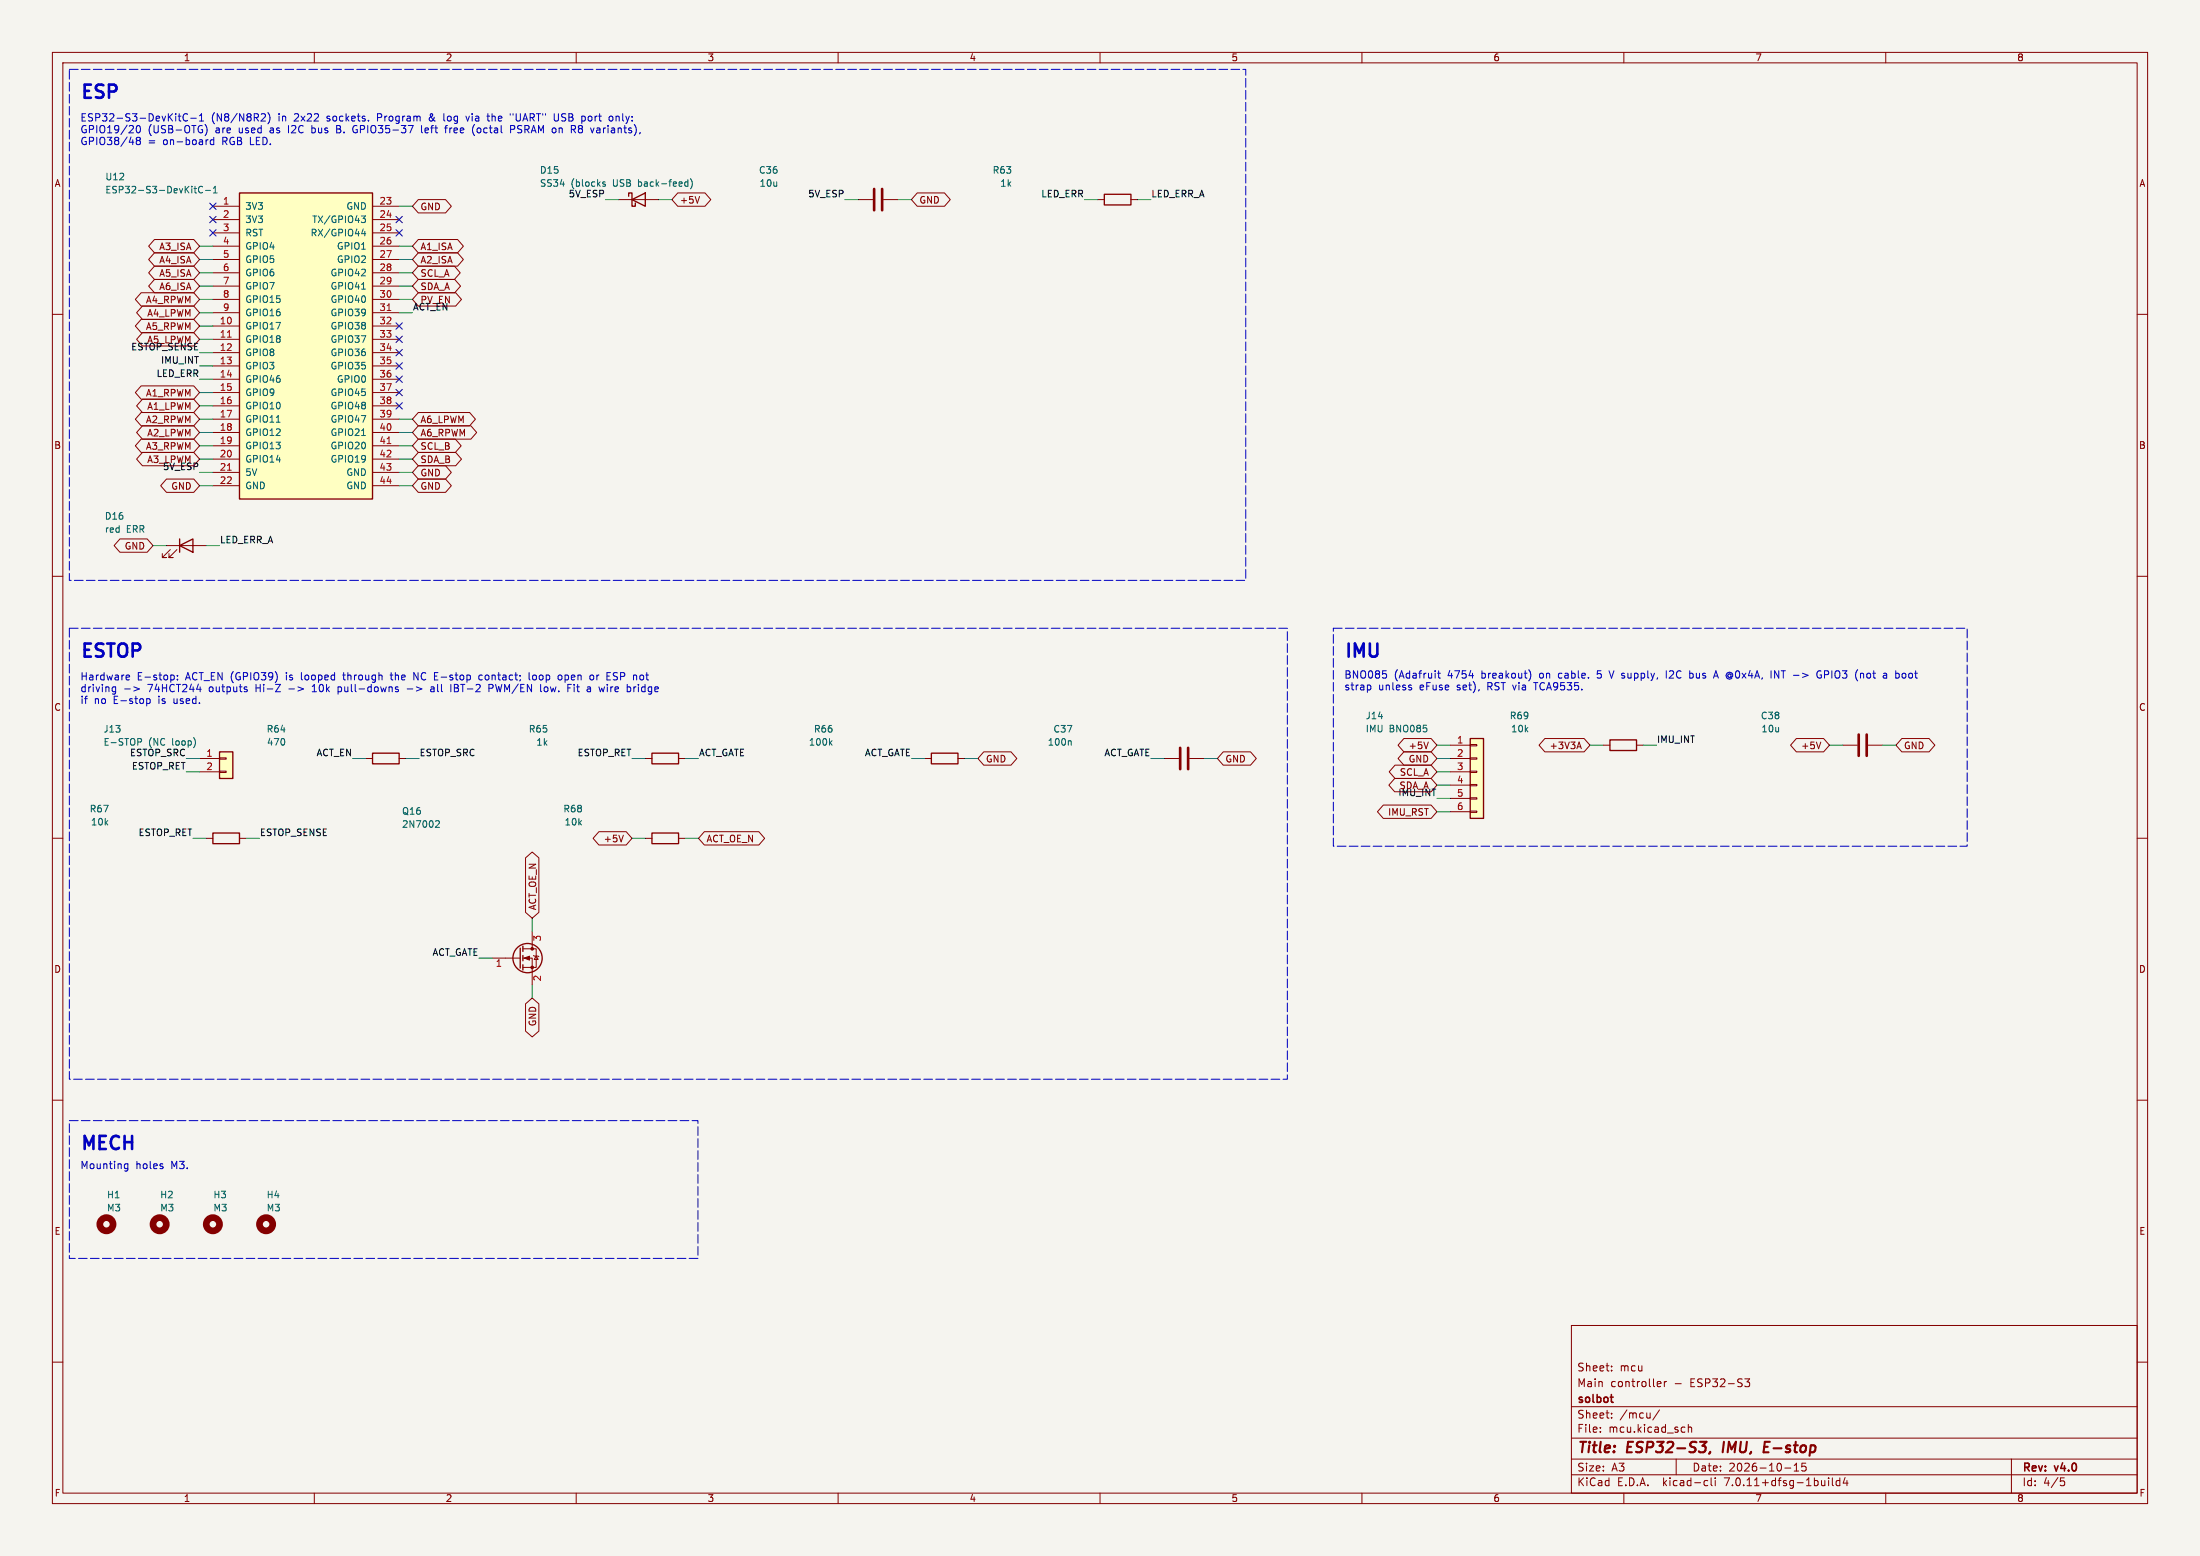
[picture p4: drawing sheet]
<svg xmlns="http://www.w3.org/2000/svg" width="420mm" height="297mm" viewBox="0 0 420 297" stroke-linecap="round" stroke-linejoin="round" font-family="sans-serif">
<path d="M0 0h420v297h-420z" fill="#f5f4ef" stroke="#f5f4ef" stroke-width=".19"/>
<g fill="none" stroke="#840000" stroke-width=".19">
<path d="M10 10h400v277h-400zM12 12h396v273h-396zM60 10v2M110 10v2M160 10v2M210 10v2M260 10v2M310 10v2M360 10v2M40.6 39.4h5.1M71.1 39.4h5.1M79.9 38.1h5.2l1.1 1.3-1.1 1.2h-5.2l-1.2-1.2z"/>
<path d="M118.1 38.1h7.6M129.4 36.8h5.2l1.1 1.3-1.1 1.3h-5.2l-1.1-1.3zM133.5 37.5l-.4 1.3M163.8 38.1h2.8M168.7 38.1h2.7M175.1 36.8h5.2l1.1 1.3-1.1 1.3h-5.2l-1.1-1.3zM209.5 38.1h1.3M215.9 38.1h1.3M10 60h2M26.9 55.9h10.1l1.1 1.3-1.1 1.2h-10.1l-1.1-1.2zM27.2 58.4h9.8l1.1 1.3-1.1 1.3h-9.8l-1.1-1.3zM29.5 53.3h7.5l1.1 1.3-1.1 1.3h-7.5l-1.1-1.3z"/>
<path d="M29.5 50.8h7.5l1.1 1.3-1.1 1.2h-7.5l-1.1-1.2zM29.5 48.3h7.5l1.1 1.2-1.1 1.3h-7.5l-1.1-1.3zM29.5 45.7h7.5l1.1 1.3-1.1 1.3h-7.5l-1.1-1.3zM40.6 41.9h5.1M40.6 44.5h5.1M40.6 47h5.1M40.6 49.5h5.1M40.6 52.1h5.1M40.6 54.6h5.1M40.6 57.2h5.1M40.6 59.7h5.1M71.1 41.9h5.1"/>
<path d="M71.1 44.5h5.1M71.1 47h5.1M71.1 49.5h5.1M71.1 52.1h5.1M71.1 54.6h5.1M71.1 57.2h5.1M71.1 59.7h5.1M79.9 53.3h6.9l1.1 1.3-1.1 1.3h-6.9l-1.2-1.3zM79.9 50.8h6.8l1.2 1.3-1.2 1.2h-6.8l-1.2-1.2zM79.9 48.3h7.5l1.1 1.2-1.1 1.3h-7.5l-1.2-1.3zM79.9 45.7h7.5l1.1 1.3-1.1 1.3h-7.5l-1.2-1.3zM79.9 55.9h7.1l1.1 1.3-1.1 1.2h-7.1l-1.2-1.2z"/>
<path d="M408 60h2M26.9 73.7h10.1l1.1 1.2-1.1 1.3h-10.1l-1.1-1.3zM26.9 78.7h10.1l1.1 1.3-1.1 1.3h-10.1l-1.1-1.3zM26.9 61h10.1l1.1 1.2-1.1 1.3h-10.1l-1.1-1.3zM27.2 63.5h9.8l1.1 1.3-1.1 1.2h-9.8l-1.1-1.2zM27.2 76.2h9.8l1.1 1.3-1.1 1.2h-9.8l-1.1-1.2zM40.6 62.2h5.1M40.6 64.8h5.1M40.6 67.3h5.1M40.6 69.9h5.1M40.6 72.4h5.1M40.6 74.9h5.1"/>
<path d="M40.6 77.5h5.1M71.1 62.2h5.1M71.1 64.8h5.1M71.1 67.3h5.1M71.1 69.9h5.1M71.1 72.4h5.1M71.1 74.9h5.1M71.1 77.5h5.1M79.9 78.7h9.8l1.1 1.3-1.1 1.3h-9.8l-1.2-1.3zM26.9 83.8h10.1l1.1 1.3-1.1 1.3h-10.1l-1.1-1.3zM27.2 81.3h9.8l1.1 1.3-1.1 1.2h-9.8l-1.1-1.2zM27.2 86.4h9.8l1.1 1.2-1.1 1.3h-9.8l-1.1-1.3z"/>
<path d="M31.8 91.4h5.2l1.1 1.3-1.1 1.3h-5.2l-1.1-1.3zM40.6 80h5.1M40.6 82.6h5.1M40.6 85.1h5.1M40.6 87.6h5.1M40.6 90.2h5.1M40.6 92.7h5.1M71.1 80h5.1M71.1 82.6h5.1M71.1 85.1h5.1M71.1 87.6h5.1M71.1 90.2h5.1"/>
<path d="M71.1 92.7h5.1M79.9 81.3h10l1.1 1.3-1.1 1.2h-10l-1.2-1.2zM79.9 83.8h7l1.1 1.3-1.1 1.3h-7l-1.2-1.3zM79.9 86.4h7.1l1.1 1.2-1.1 1.3h-7.1l-1.2-1.3zM79.9 88.9h5.2l1.1 1.3-1.1 1.2h-5.2l-1.2-1.2zM79.9 91.4h5.2l1.1 1.3-1.1 1.3h-5.2l-1.2-1.3zM10 110h2M22.9 102.9h5.2l1.1 1.2-1.1 1.3h-5.2l-1.1-1.3zM31.7 104.1h7.7M32.5 104.9l-1.5 1.5h.7h-.7v-.7M33.8 104.9l-1.5 1.5h.7h-.7v-.7M408 110h2"/>
<path d="M10 160h2M38.1 144.8h3.8M38.1 147.3h3.8M41.9 147.2h1.3v.2h-1.3zM41.9 144.7h1.3v.2h-1.3zM69.8 144.8h1.3M76.2 144.8h1.3M114.3 158.7h5.2l1.1 1.3-1.1 1.3h-5.2l-1.1-1.3zM119 159.4l-.4 1.3M123.2 144.8h1.3M129.5 144.8h1.3M134.5 158.7h10.4l1.1 1.3-1.1 1.3h-10.4l-1.2-1.3z"/>
<path d="M176.5 144.8h1.3M182.9 144.8h1.2M187.8 143.5h5.2l1.1 1.3-1.1 1.3h-5.2l-1.1-1.3zM222.2 144.8h2.8M227.1 144.8h2.8M233.5 143.5h5.2l1.1 1.3-1.1 1.3h-5.2l-1.1-1.3zM264.1 153.7h9.1l1.1 1.2-1.1 1.3h-9.1l-1.1-1.3zM266.3 148.6h6.9l1.1 1.3-1.1 1.2h-6.9l-1.2-1.2zM266.3 146h6.9l1.1 1.3-1.1 1.3h-6.9l-1.1-1.3zM268 143.5h5.2l1.1 1.3-1.1 1.3h-5.2l-1.1-1.3zM268 141h5.2l1.1 1.2-1.1 1.3h-5.2l-1.1-1.3zM272.7 141.6l-.5 1.3"/>
<path d="M276.9 144.8h3.8M276.9 142.2h3.8M276.9 147.3h3.8M276.9 149.9h3.8M276.9 152.4h3.8M276.9 154.9h3.8M280.7 154.8h1.2v.3h-1.2zM280.7 152.3h1.2v.2h-1.2zM280.7 149.7h1.2v.3h-1.2zM280.7 147.2h1.2v.2h-1.2zM280.7 144.7h1.2v.2h-1.2zM280.7 142.1h1.2v.3h-1.2z"/>
<path d="M294.9 141h7.5l1.1 1.2-1.1 1.3h-7.5l-1.1-1.3zM301.2 142.5h.6M301.5 141.6l.4 1.3M306.1 142.2h1.2M312.4 142.2h1.3M342.9 141h5.2l1.1 1.2-1.1 1.3h-5.2l-1.1-1.3zM347.6 141.6l-.4 1.3M351.8 142.2h2.8M356.6 142.2h2.8M363.1 141h5.2l1.1 1.2-1.1 1.3h-5.2l-1.2-1.3zM408 160h2M39.4 160h1.2"/>
<path d="M45.7 160h1.3M100.3 163.7l1.3-1.1 1.3 1.1v10.4l-1.3 1.2-1.3-1.2zM101.6 177.8v3.3M123.2 160h1.3M129.5 160h1.3M94 182.9h5.3M99.8 182.9h1.8v5.1M99.8 181.1h2.6v3.6h-2.6M100.3 191.6l1.3-1.1 1.3 1.1v5.2l-1.3 1.1-1.3-1.1zM101.9 182.4l1 .2M102.4 182.5l.3 .6h-.7zM10 210h2"/>
<path d="M408 210h2M10 260h2M300 253h108v32h-108zM408 260h2M300 278.5h108M300 274.5h108M300 268.5h108M305.5 273.2v.2M305.5 272.5v.1M307.7 270.5v.2M307.7 260.8v.1M307.7 261.5v.2"/>
<path d="M307.7 269.8v.1M316.6 263.7l.4 .1 .1 .2-.7 .2M316.8 269.1l-1.3 1.9M317 264.6l-.4 .1M317.7 263.7v1M318.2 263.7l-.3 .1-.2 .2M320 278.5v3M321.2 272.4l.5 .1M321.7 273.3l-.5 .1M322.3 272.5l.2-.1 .4 .1v.9M322.3 271.9v1.5M333.1 263.2h.9l-.5 .6 .4 .1v.6l-.2 .2-.5-.1"/>
<path d="M342.5 279.7l.4-.4v1.5M344 279.3l-.1 .7 .3-.1h.5l.1 .6-.3 .3-.6-.2M384 278.5v6.5M60 285v2M110 285v2M160 285v2M210 285v2M260 285v2M300 281.5h108M310 285v2M325.6 282.6l.4 .1M326 283.5l-.4 .1"/>
<path d="M326.7 282.1v1.3l.2 .2M327.4 282.1v.1M327.4 282.6v1M340.7 280.2h1.2M342.5 280.8h.9M349.1 282.1v.1M349.1 282.6v1M349.8 282.1v1.3l.2 .2M351.2 282.7l-.4-.1-.3 .3 .2 .6h.5M351.2 282.1v1.5M352.2 282l-.3 1.1h.9M352.6 282.6v1"/>
<path d="M360 285v2M393.4 282.1h.7M393.5 282.7h.4l.3 .2-.2 .6-.5 .1"/>
</g>
<path d="M324.5 275.2h1.3l-.8 .8M325.3 276l.3 .3v.5l-.5 .4M326.5 277.1l-.2 .4M329.1 275.2l-.2 2M336.8 276.2h.7M337.9 275.2h-1l-.2 2h.9" fill="none" stroke="#840000" stroke-width=".4"/>
<path d="M307.4 266.7h.6M307.8 267.7h.2" fill="none" stroke="#840000" stroke-width=".3"/>
<g fill="none" stroke="#840000" stroke-width="1.3">
<circle cx="20.3" cy="233.7" r="1.27"/>
<circle cx="30.5" cy="233.7" r="1.27"/>
<circle cx="40.6" cy="233.7" r="1.27"/>
<circle cx="50.8" cy="233.7" r="1.27"/>
</g>
<g fill="none" stroke="#840000" stroke-width=".25">
<path d="M45.7 36.8h25.4v58.5h-25.4zM120 37.5v-.7h.6v2.6h.7v-.7M120.6 38.1l2.6-1.3v2.6zM210.8 37.1h5.1v2h-5.1zM34.3 104.1l2.5-1.2v2.5zM34.3 102.9v2.5M40.6 159h5.1v2h-5.1zM41.9 143.5h2.5v5.1h-2.5zM71.1 143.8h5.1v2h-5.1zM124.5 159h5v2h-5zM124.5 143.8h5v2h-5zM177.8 143.8h5.1v2h-5.1z"/>
<path d="M280.7 141h2.5v15.2h-2.5zM307.3 141.2h5.1v2.1h-5.1zM99.3 181v3.8M99.8 180.6v1M99.8 182.4v1M99.8 184.2v1"/>
<circle cx="100.7" cy="182.9" r="2.79"/>
</g>
<g fill="none" stroke="#006464" stroke-width=".19">
<path d="M37 36h.5M37.2 35.6v1l.3 .2M38.7 35.7a.6 .6 0 0 0-.9 .4 .6 .6 0 0 0 .6 .7l.3-.1M39.2 36.3h1M40.7 36.8h.8M40.7 35.9l.4-.3v1.2M115.1 35.1l.4 .1 .1 .2-.2 .2-.3-.1M115.1 34.8h.4M130.8 35.5h.5M130.8 34.8h.5M131.3 34.3v1.3M131.8 34.1a1.46 1.46 0 0 1 0 1.9"/>
<path d="M69 41.2h.8l-.5 .5 .4 .1 .1 .4-.3 .3h-.3M69 55.2h.8M69.3 43.7l-.3 .9h.8M69.6 44.2v.8M52.8 80.6h.7M69 83.1h.8M26.8 141l.2 .2v.3l-.2 .1M83.3 156.6l.5 .1 .1 .3-.8 .9h.8M158.5 141.8l.3 .4M158.8 141.4l-.4 .5M204.3 141.4l.2 .2v.6"/>
</g>
<path d="M166.9 36.1v4M168.4 36.1v4M225.3 142.7v4.1M226.8 142.7v4.1M354.8 140.2v4.1M356.4 140.2v4.1" fill="none" stroke="#840000" stroke-width=".51"/>
<g fill="#ffffc2" stroke="#ffffc2" stroke-width=".19">
<path d="M45.7 36.8h25.4v58.5h-25.4z"/>
<path d="M41.9 143.5h2.5v5.1h-2.5z"/>
<path d="M280.7 141h2.5v15.2h-2.5z"/>
</g>
<path d="M73.9 59.3h.7M43.4 64.4h.7M43.4 89.8h.7M73.9 84.7h.7" fill="none" stroke="#a90000" stroke-width=".19"/>
<g fill="#840000" stroke="#840000" stroke-width=".19">
<path d="M100.1 182.9l1-.4v.8z"/>
<circle cx="101.6" cy="184.7" r=".25"/>
<circle cx="101.6" cy="181.1" r=".25"/>
</g>
<g fill="none" stroke="#0000c2" stroke-width=".19">
<path d="M26.3 26.8l-.3-.3 .3-.3 .4 .1 .1 .2-.3 .3M26.3 26.8l-.3 .3 .1 .4 .2 .1 .4-.1 .1-.2v-.2l-.3-.3M26.3 26.8h.2M26.3 24a.79 .79 0 0 0 .2 1.4 .88 .88 0 0 0 0-1.4M34 22.2h.5M34.2 21.7v1.2l.3 .2M35.8 21.8a.66 .66 0 0 0-.9 .5 .66 .66 0 0 0 .6 .8l.3-.1M36.4 22.6h1.1M38.1 23.1h.8M38.1 22.1l.4-.4v1.4M39.1 23.8a1.62 1.62 0 0 1 .1 2M39.7 26.7h-.2"/>
<path d="M40.8 26.7h-.4l-.3 .2 .2 .6h.5M40.8 26.2v1.4M50.1 21.7l.4 .1 .2 .3-.9 1h.9M51.1 21.5a1.61 1.61 0 0 1 0 2.1M59.5 24v1.4M59.5 25.3l.2 .1M59.7 24.4l-.2 .1M64.3 24v1.4h.5M64.3 24.6h.4M67.4 25l.4 .4M67.8 24l-.4 .3M78.9 24l-.6 1.4"/>
<path d="M80.5 24v1.2l.2 .2M82 22.5v.5M84.7 21.7v1.2l.2 .2M84.9 24.4h.5M85.1 24.2v1.2M88.9 22.2l.4 .9 .3-.9M90.3 25.5l.3 .4M90.5 23.8l-.2 .4M91.2 24.5l-.1 .2 .1 .6M92.9 22.2h.6M93.1 22.9l.4 .2M97.5 24.7l.6-.1 .2-.2-.1-.3-.7-.1v1.4"/>
<path d="M97.9 21.7v.3M106.6 21.7v1.1l-.3 .3-.4-.1M110.7 24l-.3 .2 .3 .4-.3 .2v.3l.3 .3M114.1 24.4l.4 .1M114.5 25.3l-.4 .1M114.5 24.8h-.4M116.7 22.2l.3 .2v.4l-.3 .3M21.5 132h.6M21.5 131.2h.6M22.1 131.1v1.1l-.2 .2M23.8 131.5h1.1M24.3 128.8l.4 .1v.3l-.6 .1"/>
<path d="M24.7 129.7l-.4 .1M25.5 131.1l1.1 .4-1.1 .4M28 133.4v1.4M28 133.4h.4l.3 .2-.2 .6h-.5M32.7 128.8h.3l.3 .3-.1 .5-.5 .2M33.9 129.6v.2M33.9 128.9v.1M37.5 131.6h.9M47 131.6l.2 .2-.2 .2M47 131.1l.1 .1M52.6 130.6h.9l-.9 1.4h.9M59.6 132h.8"/>
<path d="M64.5 132h.4M64.5 131.1v1.4M64.9 131.1l-.4 .1M65.4 128.8h.5M74.5 128.8h.5M74.7 128.4v1.2l.2 .2M76 131.2l-.3-.1-.2 .2v.2l.5 .1v.4h-.5M77.7 131.5h1.1M79 129.8v-1.4l.8 1.4M82.3 131.2l.4-.1 .2 .2M82.9 131.4l-.5 .1-.2 .2 .2 .3h.5M86.1 130.6v1.4"/>
<path d="M86.7 130.6v1.4h.6M86.7 131.3h.5M92.1 128.9l-.4-.1-.3 .3 .1 .6h.6M93.3 130.6v1.4M94.1 130.9l-.1 .4-.7 .1M101 128.4v1.2l.2 .2M102.1 128.8l-.3 .1-.1 .2v.5l.4 .2M103.3 132h.1M104.5 131.2l-.4-.1-.2 .3v.5l.2 .1h.4M106.8 128.8l.3 .1 .2 .2-.1 .5-.4 .2M109.6 131.1v.9M113.1 128.8l.2 .3v.4l-.2 .3"/>
<path d="M115.9 130.6v.2M115.9 131.1v.9M117.1 129.7l.5 .1M117.7 128.4h-.4l-.2 .2 .1 .4 .4 .1M121 131.1v.9M121.4 131.1l-.4 .3M261.4 130.8l.3 .2v.4l-.3 .3M264 128h.6M264.6 128.6l.1 .2-.1 .6M269.3 131.2l.2 .2-.2 .3M269.3 130.8h.1M274.4 128.5h.6"/>
<path d="M274.6 128v1.2l.4 .2M291.8 127.8a1.63 1.63 0 0 1 .1 2.1M292.8 130.3h.8M304.9 129.3l.2 .1M305.6 128h-.6l-.1 .7 .2-.1M307.2 128l.4 1.4M318.1 128v1.4M318.8 128.1l-.1 .1M319.4 128.6l-.8 .8h.9M322.7 128.5l.4 .1 .1 .2v.5l-.5 .1M327.2 129h.7M327.6 128l.4 1.4"/>
<path d="M338.8 129.4v-1.4l.8 1.4M347.6 128.1a.65 .65 0 0 0-.8 .6 .65 .65 0 0 0 .8 .7l.1-.6h-.3M348.3 128.8h.5M348.8 128h-.5v1.4M355.7 128.6l.1 .8M23.8 222.9l.2 .2 .4-.1M24.4 222.1v1.2l-.3 .2h-.3M24.4 222.2l-.4-.1-.2 .2"/>
</g>
<path d="M13.2 13.2h224.6v97.6h-224.6v-97.6M13.2 119.9h232.6v86.1h-232.6v-86.1M254.5 119.9h121v41.6h-121v-41.6M13.2 213.9h120v26.3h-120v-26.3" fill="none" stroke="#0000c2" stroke-width=".19" stroke-dasharray="1.7 .6"/>
<g fill="none" stroke="#009600" stroke-width=".19">
<path d="M76.2 39.4h2.5M115.6 38.1h2.5M125.7 38.1h2.6M161.3 38.1h2.5M171.4 38.1h2.6M207 38.1h2.5M217.2 38.1h2.5M38.1 59.7h2.5M38.1 57.2h2.5M38.1 54.6h2.5M38.1 52.1h2.5M38.1 49.5h2.5"/>
<path d="M38.1 47h2.5M76.2 59.7h2.5M76.2 57.2h2.5M76.2 54.6h2.5M76.2 52.1h2.5M76.2 49.5h2.5M76.2 47h2.5M38.1 74.9h2.5M38.1 72.4h2.5M38.1 77.5h2.5M38.1 69.9h2.5M38.1 67.3h2.5"/>
<path d="M38.1 64.8h2.5M38.1 62.2h2.5M38.1 82.6h2.5M38.1 85.1h2.5M38.1 92.7h2.5M38.1 90.2h2.5M38.1 87.6h2.5M38.1 80h2.5M76.2 82.6h2.5M76.2 85.1h2.5M76.2 92.7h2.5M76.2 90.2h2.5"/>
<path d="M76.2 87.6h2.5M76.2 80h2.5M29.2 104.1h2.5M39.4 104.1h2.5M35.6 144.8h2.5M35.6 147.3h2.5M67.3 144.8h2.5M77.5 144.8h2.5M120.6 144.8h2.6M130.8 144.8h2.5M174 144.8h2.5M184.1 144.8h2.6"/>
<path d="M219.7 144.8h2.5M229.9 144.8h2.5M274.3 144.8h2.6M274.3 147.3h2.6M274.3 154.9h2.6M274.3 142.2h2.6M274.3 152.4h2.6M274.3 149.9h2.6M303.5 142.2h2.6M313.7 142.2h2.5M349.2 142.2h2.6M359.4 142.2h2.5"/>
<path d="M36.8 160h2.6M47 160h2.5M101.6 175.3v2.5M120.6 160h2.6M130.8 160h2.5M91.4 182.9h2.6M101.6 188v2.5"/>
</g>
<g fill="none" stroke="#000084" stroke-width=".19">
<path d="M40 38.8l1.2 1.2M41.2 38.8l-1.2 1.2M40 43.8l1.2 1.3M40 41.3l1.2 1.2M41.2 43.8l-1.2 1.3M41.2 41.3l-1.2 1.2M75.6 41.3l1.2 1.2M75.6 43.8l1.2 1.3M76.8 41.3l-1.2 1.2M76.8 43.8l-1.2 1.3M75.6 76.9l1.2 1.2M75.6 74.3l1.2 1.2"/>
<path d="M75.6 71.8l1.2 1.2M75.6 69.2l1.2 1.3M75.6 66.7l1.2 1.2M75.6 64.2l1.2 1.2M75.6 61.6l1.2 1.2M76.8 76.9l-1.2 1.2M76.8 74.3l-1.2 1.2M76.8 71.8l-1.2 1.2M76.8 69.2l-1.2 1.3M76.8 66.7l-1.2 1.2M76.8 64.2l-1.2 1.2M76.8 61.6l-1.2 1.2"/>
</g>
<g font-size="3.5" fill="#0000c2">
<text x="15.2" y="19">ESP</text>
<text x="15.2" y="125.7">ESTOP</text>
<text x="256.5" y="125.7">IMU</text>
<text x="15.2" y="219.7">MECH</text>
</g>
<g font-size="2.8" fill="#840000">
<text x="301" y="277.9">Title:</text>
<text x="310.6" y="277.9">ESP32-S3,</text>
<text x="329.7" y="277.9">IMU,</text>
<text x="338.3" y="277.9">E-stop</text>
</g>
<g font-size="2.1" fill="#840000">
<text x="301" y="262">Sheet:</text>
<text x="309.2" y="262">mcu</text>
<text x="301" y="268.2">solbot</text>
<text x="301" y="265">Main</text>
<text x="307.4" y="265">controller</text>
<text x="319.7" y="265">-</text>
<text x="322.8" y="265">ESP32-S3</text>
<text x="301" y="273.7">File:</text>
<text x="301" y="271">Sheet:</text>
<text x="307.1" y="273.7">mcu.kicad_sch</text>
<text x="309.2" y="271">/mcu/</text>
<text x="301" y="281.1">Size:</text>
<text x="307.6" y="281.1">A3</text>
<text x="323" y="281.1">Date:</text>
<text x="330" y="281.1">2026-10-15</text>
<text x="386" y="281.3">Rev:</text>
<text x="392.4" y="281.3">v4.0</text>
<text x="301" y="283.9">KiCad</text>
<text x="308.7" y="283.9">E.D.A.</text>
<text x="317.6" y="283.9">kicad-cli</text>
<text x="329.5" y="283.9">7.0.11+dfsg-1build4</text>
<text x="386" y="283.9">Id:</text>
<text x="390.1" y="283.9">4/5</text>
</g>
<g font-size="1.9" fill="#0000c2">
<text x="15.2" y="23.3">ESP32-S3-DevKitC-1</text>
<text x="40.3" y="23.3">(N8/N8R2)</text>
<text x="53.2" y="23.3">in</text>
<text x="56.4" y="23.3">2x22</text>
<text x="62.7" y="23.3">sockets.</text>
<text x="72.5" y="23.3">Program</text>
<text x="82.6" y="23.3">&amp;</text>
<text x="85.5" y="23.3">log</text>
<text x="90.1" y="23.3">via</text>
<text x="94.3" y="23.3">the</text>
<text x="98.8" y="23.3">&quot;UART&quot;</text>
<text x="107.3" y="23.3">USB</text>
<text x="112.8" y="23.3">port</text>
<text x="118.2" y="23.3">only:</text>
<text x="15.2" y="25.5">GPIO19/20</text>
<text x="15.2" y="27.8">GPIO38/48</text>
<text x="28.2" y="25.5">(USB-OTG)</text>
<text x="28.2" y="27.8">=</text>
<text x="31.2" y="27.8">on-board</text>
<text x="41.2" y="25.5">are</text>
<text x="42.6" y="27.8">RGB LED.</text>
<text x="45.8" y="25.5">used</text>
<text x="51.9" y="25.5">as</text>
<text x="55.5" y="25.5">I2C</text>
<text x="60.2" y="25.5">bus</text>
<text x="65.1" y="25.5">B.</text>
<text x="68.4" y="25.5">GPIO35-37</text>
<text x="81.6" y="25.5">left</text>
<text x="86.4" y="25.5">free</text>
<text x="91.7" y="25.5">(octal</text>
<text x="99.2" y="25.5">PSRAM on</text>
<text x="111.1" y="25.5">R8</text>
<text x="115.1" y="25.5">variants),</text>
<text x="15.2" y="130">Hardware</text>
<text x="26.2" y="130">E-stop:</text>
<text x="35.5" y="130">ACT_EN (GPIO39)</text>
<text x="54.9" y="130">is</text>
<text x="58" y="130">looped</text>
<text x="66.2" y="130">through</text>
<text x="75.5" y="130">the</text>
<text x="80" y="130">NC E-stop</text>
<text x="92.8" y="130">contact;</text>
<text x="102.5" y="130">loop</text>
<text x="108.3" y="130">open</text>
<text x="114.5" y="130">or</text>
<text x="117.9" y="130">ESP not</text>
<text x="256.5" y="129.6">BNO085</text>
<text x="256.5" y="131.9">strap</text>
<text x="263.1" y="131.9">unless</text>
<text x="266.1" y="129.6">(Adafruit</text>
<text x="271.1" y="131.9">eFuse</text>
<text x="276.4" y="129.6">4754</text>
<text x="278.3" y="131.9">set),</text>
<text x="283" y="129.6">breakout)</text>
<text x="284.3" y="131.9">RST via</text>
<text x="293.6" y="131.9">TCA9535.</text>
<text x="294.2" y="129.6">on</text>
<text x="298" y="129.6">cable.</text>
<text x="305.6" y="129.6">5</text>
<text x="308.2" y="129.6">V supply,</text>
<text x="319.3" y="129.6">I2C</text>
<text x="323.9" y="129.6">bus</text>
<text x="328.8" y="129.6">A @0x4A,</text>
<text x="340" y="129.6">INT -&gt;</text>
<text x="349.1" y="129.6">GPIO3</text>
<text x="356.6" y="129.6">(not</text>
<text x="362.2" y="129.6">a</text>
<text x="364.7" y="129.6">boot</text>
<text x="15.2" y="132.2">driving</text>
<text x="15.2" y="134.5">if</text>
<text x="18" y="134.5">no</text>
<text x="21.7" y="134.5">E-stop</text>
<text x="28.3" y="132.2">74HCT244</text>
<text x="30.4" y="134.5">is</text>
<text x="33.5" y="134.5">used.</text>
<text x="40.1" y="132.2">outputs</text>
<text x="49.1" y="132.2">Hi-Z</text>
<text x="55.6" y="132.2">-&gt;</text>
<text x="60.3" y="132.2">10k</text>
<text x="65.3" y="132.2">pull-downs</text>
<text x="78.7" y="132.2">-&gt;</text>
<text x="83.4" y="132.2">all</text>
<text x="87.4" y="132.2">IBT-2</text>
<text x="94.9" y="132.2">PWM/EN</text>
<text x="104.9" y="132.2">low.</text>
<text x="110.3" y="132.2">Fit</text>
<text x="114.2" y="132.2">a</text>
<text x="116.7" y="132.2">wire</text>
<text x="122.1" y="132.2">bridge</text>
<text x="15.2" y="223.2">Mounting</text>
<text x="25.9" y="223.2">holes</text>
<text x="32.7" y="223.2">M3.</text>
</g>
<g font-size="1.8" fill="#840000">
<text x="35" y="11.9">1</text>
<text x="85" y="11.9">2</text>
<text x="135" y="11.9">3</text>
<text x="185" y="11.9">4</text>
<text x="235" y="11.9">5</text>
<text x="285" y="11.9">6</text>
<text x="335" y="11.9">7</text>
<text x="385" y="11.9">8</text>
<text x="10.3" y="35.9">A</text>
<text x="408.3" y="35.9">A</text>
<text x="80.2" y="40.3">GND</text>
<text x="129.7" y="39.1">+5V</text>
<text x="175.4" y="39.1">GND</text>
<text x="30.3" y="47.9">A3_ISA</text>
<text x="80.2" y="47.9">A1_ISA</text>
<text x="30.3" y="53">A5_ISA</text>
<text x="30.3" y="50.5">A4_ISA</text>
<text x="80.2" y="53">SCL_A</text>
<text x="80.2" y="50.5">A2_ISA</text>
<text x="27.8" y="58.1">A4_RPWM</text>
<text x="30.3" y="55.6">A6_ISA</text>
<text x="80.2" y="55.6">SDA_A</text>
<text x="27.8" y="63.2">A5_RPWM</text>
<text x="28" y="60.6">A4_LPWM</text>
<text x="27.8" y="75.9">A1_RPWM</text>
<text x="27.8" y="81">A2_RPWM</text>
<text x="28" y="83.5">A2_LPWM</text>
<text x="28" y="78.4">A1_LPWM</text>
<text x="80.2" y="81">A6_LPWM</text>
<text x="80.2" y="83.5">A6_RPWM</text>
<text x="10.3" y="85.9">B</text>
<text x="27.8" y="86">A3_RPWM</text>
<text x="28" y="88.6">A3_LPWM</text>
<text x="80.2" y="86">SCL_B</text>
<text x="80.2" y="88.6">SDA_B</text>
<text x="408.2" y="85.9">B</text>
<text x="32.6" y="93.7">GND</text>
<text x="80.2" y="91.1">GND</text>
<text x="80.2" y="93.7">GND</text>
<text x="23.7" y="105.1">GND</text>
<text x="10.3" y="135.9">C</text>
<text x="408.2" y="135.9">C</text>
<text x="268.8" y="143.2">+5V</text>
<text x="295.7" y="143.2">+3V3A</text>
<text x="343.7" y="143.2">+5V</text>
<text x="363.4" y="143.2">GND</text>
<text x="188.1" y="145.7">GND</text>
<text x="233.8" y="145.7">GND</text>
<text x="267.1" y="148.3">SCL_A</text>
<text x="268.8" y="145.7">GND</text>
<text x="264.9" y="155.9">IMU_RST</text>
<text x="115.1" y="161">+5V</text>
<text x="134.8" y="161">ACT_OE_N</text>
<text x="102.6" y="173.8" transform="rotate(-90 102.6 173.8)">ACT_OE_N</text>
<text x="10.3" y="185.9">D</text>
<text x="408.2" y="185.9">D</text>
<text x="102.6" y="196" transform="rotate(-90 102.6 196)">GND</text>
<text x="10.3" y="235.9">E</text>
<text x="408.3" y="235.9">E</text>
<text x="10.3" y="285.9">F</text>
<text x="35" y="286.9">1</text>
<text x="85" y="286.9">2</text>
<text x="135" y="286.9">3</text>
<text x="185" y="286.9">4</text>
<text x="235" y="286.9">5</text>
<text x="285" y="286.9">6</text>
<text x="335" y="286.9">7</text>
<text x="385" y="286.9">8</text>
<text x="408.3" y="285.9">F</text>
</g>
<g font-size="1.8" fill="#006464">
<text x="20" y="34.6">U12</text>
<text x="103" y="33.3">D15</text>
<text x="103" y="35.8">SS34</text>
<text x="117.1" y="35.8">USB</text>
<text x="122.1" y="35.8">back-feed)</text>
<text x="144.8" y="33.3">C36</text>
<text x="144.9" y="35.8">10u</text>
<text x="189.4" y="33.3">R63</text>
<text x="190.9" y="35.8">1k</text>
<text x="20" y="37.1">ESP32-S3-DevKitC-1</text>
<text x="46.7" y="40.2">3V3</text>
<text x="66" y="40.2">GND</text>
<text x="46.7" y="42.8">3V3</text>
<text x="46.7" y="45.3">RST</text>
<text x="46.7" y="47.9">GPIO4</text>
<text x="59.2" y="45.3">RX/GPIO44</text>
<text x="59.5" y="42.8">TX/GPIO43</text>
<text x="64.2" y="47.9">GPIO1</text>
<text x="46.7" y="50.4">GPIO5</text>
<text x="46.7" y="52.9">GPIO6</text>
<text x="63" y="52.9">GPIO42</text>
<text x="64.2" y="50.4">GPIO2</text>
<text x="46.7" y="55.5">GPIO7</text>
<text x="46.7" y="58">GPIO15</text>
<text x="63" y="55.5">GPIO41</text>
<text x="63" y="58">GPIO40</text>
<text x="46.7" y="63.1">GPIO17</text>
<text x="46.7" y="65.6">GPIO18</text>
<text x="46.7" y="60.6">GPIO16</text>
<text x="63" y="60.6">GPIO39</text>
<text x="63" y="63.1">GPIO38</text>
<text x="63" y="65.6">GPIO37</text>
<text x="46.7" y="68.2">GPIO8</text>
<text x="46.7" y="70.7">GPIO3</text>
<text x="63" y="68.2">GPIO36</text>
<text x="63" y="70.7">GPIO35</text>
<text x="46.7" y="73.3">GPIO46</text>
<text x="46.7" y="75.8">GPIO9</text>
<text x="63" y="75.8">GPIO45</text>
<text x="64.2" y="73.3">GPIO0</text>
<text x="46.7" y="78.3">GPIO10</text>
<text x="46.7" y="80.9">GPIO11</text>
<text x="46.7" y="83.4">GPIO12</text>
<text x="63" y="78.3">GPIO48</text>
<text x="63" y="80.9">GPIO47</text>
<text x="63" y="83.4">GPIO21</text>
<text x="46.7" y="86">GPIO13</text>
<text x="46.7" y="88.5">GPIO14</text>
<text x="63" y="86">GPIO20</text>
<text x="63" y="88.5">GPIO19</text>
<text x="46.7" y="91">5V</text>
<text x="46.7" y="93.6">GND</text>
<text x="66" y="91">GND</text>
<text x="66" y="93.6">GND</text>
<text x="19.9" y="99.4">D16</text>
<text x="19.9" y="101.9">red</text>
<text x="24.1" y="101.9">ERR</text>
<text x="260.6" y="137.5">J14</text>
<text x="288.1" y="137.5">R69</text>
<text x="336" y="137.5">C38</text>
<text x="19.7" y="140">J13</text>
<text x="50.8" y="140">R64</text>
<text x="50.9" y="142.5">470</text>
<text x="100.8" y="140">R65</text>
<text x="102.3" y="142.5">1k</text>
<text x="154.3" y="142.5">100k</text>
<text x="155.3" y="140">R66</text>
<text x="199.9" y="142.5">100n</text>
<text x="201" y="140">C37</text>
<text x="260.6" y="140">IMU</text>
<text x="265.2" y="140">BNO085</text>
<text x="288.4" y="140">10k</text>
<text x="336.2" y="140">10u</text>
<text x="17" y="155.3">R67</text>
<text x="76.6" y="155.7">Q16</text>
<text x="107.4" y="155.3">R68</text>
<text x="17.3" y="157.8">10k</text>
<text x="76.6" y="158.2">2N7002</text>
<text x="107.7" y="157.8">10k</text>
<text x="20.3" y="231.4">M3</text>
<text x="20.3" y="228.9">H1</text>
<text x="30.5" y="231.4">M3</text>
<text x="30.5" y="228.9">H2</text>
<text x="40.6" y="231.4">M3</text>
<text x="40.6" y="228.9">H3</text>
<text x="50.8" y="231.4">M3</text>
<text x="50.8" y="228.9">H4</text>
</g>
<g font-size="1.8" fill="#0f0f0f">
<text x="109" y="35.8">(blocks</text>
<text x="108.5" y="37.7">5V_ESP</text>
<text x="154.2" y="37.7">5V_ESP</text>
<text x="198.7" y="37.7">LED_ERR</text>
<text x="219.7" y="37.7">LED_ERR_A</text>
<text x="78.7" y="59.3">ACT_EN</text>
<text x="80.2" y="58.1">PV_EN</text>
<text x="28" y="65.7">A5_LPWM</text>
<text x="25" y="67">ESTOP_SENSE</text>
<text x="30.6" y="69.5">IMU_INT</text>
<text x="29.8" y="72">LED_ERR</text>
<text x="31" y="89.8">5V_ESP</text>
<text x="41.9" y="103.8">LED_ERR_A</text>
<text x="19.7" y="142.5">E-STOP</text>
<text x="28.3" y="142.5">(NC</text>
<text x="33" y="142.5">loop)</text>
<text x="316.2" y="141.9">IMU_INT</text>
<text x="24.7" y="144.4">ESTOP_SRC</text>
<text x="25.1" y="147">ESTOP_RET</text>
<text x="60.3" y="144.4">ACT_EN</text>
<text x="80" y="144.4">ESTOP_SRC</text>
<text x="110.2" y="144.4">ESTOP_RET</text>
<text x="133.3" y="144.4">ACT_GATE</text>
<text x="165" y="144.4">ACT_GATE</text>
<text x="210.7" y="144.4">ACT_GATE</text>
<text x="266.9" y="152.1">IMU_INT</text>
<text x="267.1" y="150.8">SDA_A</text>
<text x="26.3" y="159.7">ESTOP_RET</text>
<text x="49.5" y="159.7">ESTOP_SENSE</text>
<text x="82.5" y="182.5">ACT_GATE</text>
</g>
<g font-size="1.8" fill="#a90000">
<text x="42.5" y="39.1">1</text>
<text x="42.5" y="41.7">2</text>
<text x="72.3" y="39.1">23</text>
<text x="72.3" y="41.7">24</text>
<text x="42.5" y="44.2">3</text>
<text x="42.5" y="46.7">4</text>
<text x="72.3" y="44.2">25</text>
<text x="72.3" y="46.7">26</text>
<text x="42.5" y="49.3">5</text>
<text x="42.5" y="51.8">6</text>
<text x="72.3" y="49.3">27</text>
<text x="72.3" y="51.8">28</text>
<text x="42.5" y="54.4">7</text>
<text x="42.5" y="56.9">8</text>
<text x="42.5" y="59.4">9</text>
<text x="72.3" y="54.4">29</text>
<text x="72.3" y="56.9">30</text>
<text x="72.3" y="59.4">31</text>
<text x="41.9" y="62">10</text>
<text x="41.9" y="64.5">11</text>
<text x="72.3" y="62">32</text>
<text x="72.3" y="64.5">33</text>
<text x="41.9" y="67.1">12</text>
<text x="41.9" y="69.6">13</text>
<text x="72.3" y="67.1">34</text>
<text x="72.3" y="69.6">35</text>
<text x="41.9" y="72.1">14</text>
<text x="41.9" y="74.7">15</text>
<text x="41.9" y="77.2">16</text>
<text x="72.3" y="72.1">36</text>
<text x="72.3" y="74.7">37</text>
<text x="72.3" y="77.2">38</text>
<text x="41.9" y="79.8">17</text>
<text x="41.9" y="82.3">18</text>
<text x="72.3" y="79.8">39</text>
<text x="72.3" y="82.3">40</text>
<text x="41.9" y="84.8">19</text>
<text x="41.9" y="87.4">20</text>
<text x="41.9" y="89.9">21</text>
<text x="72.3" y="84.8">41</text>
<text x="72.3" y="87.4">42</text>
<text x="72.3" y="89.9">43</text>
<text x="41.9" y="92.5">22</text>
<text x="72.3" y="92.5">44</text>
<text x="278.1" y="142">1</text>
<text x="39.3" y="144.5">1</text>
<text x="39.3" y="147.1">2</text>
<text x="278.1" y="144.5">2</text>
<text x="278.1" y="147.1">3</text>
<text x="278.1" y="149.6">4</text>
<text x="278.1" y="152.1">5</text>
<text x="278.1" y="154.7">6</text>
<text x="103.6" y="179.8" transform="rotate(-90 103.6 179.8)">3</text>
<text x="94.5" y="184.9">1</text>
<text x="103.6" y="187.4" transform="rotate(-90 103.6 187.4)">2</text>
</g>
</svg>
